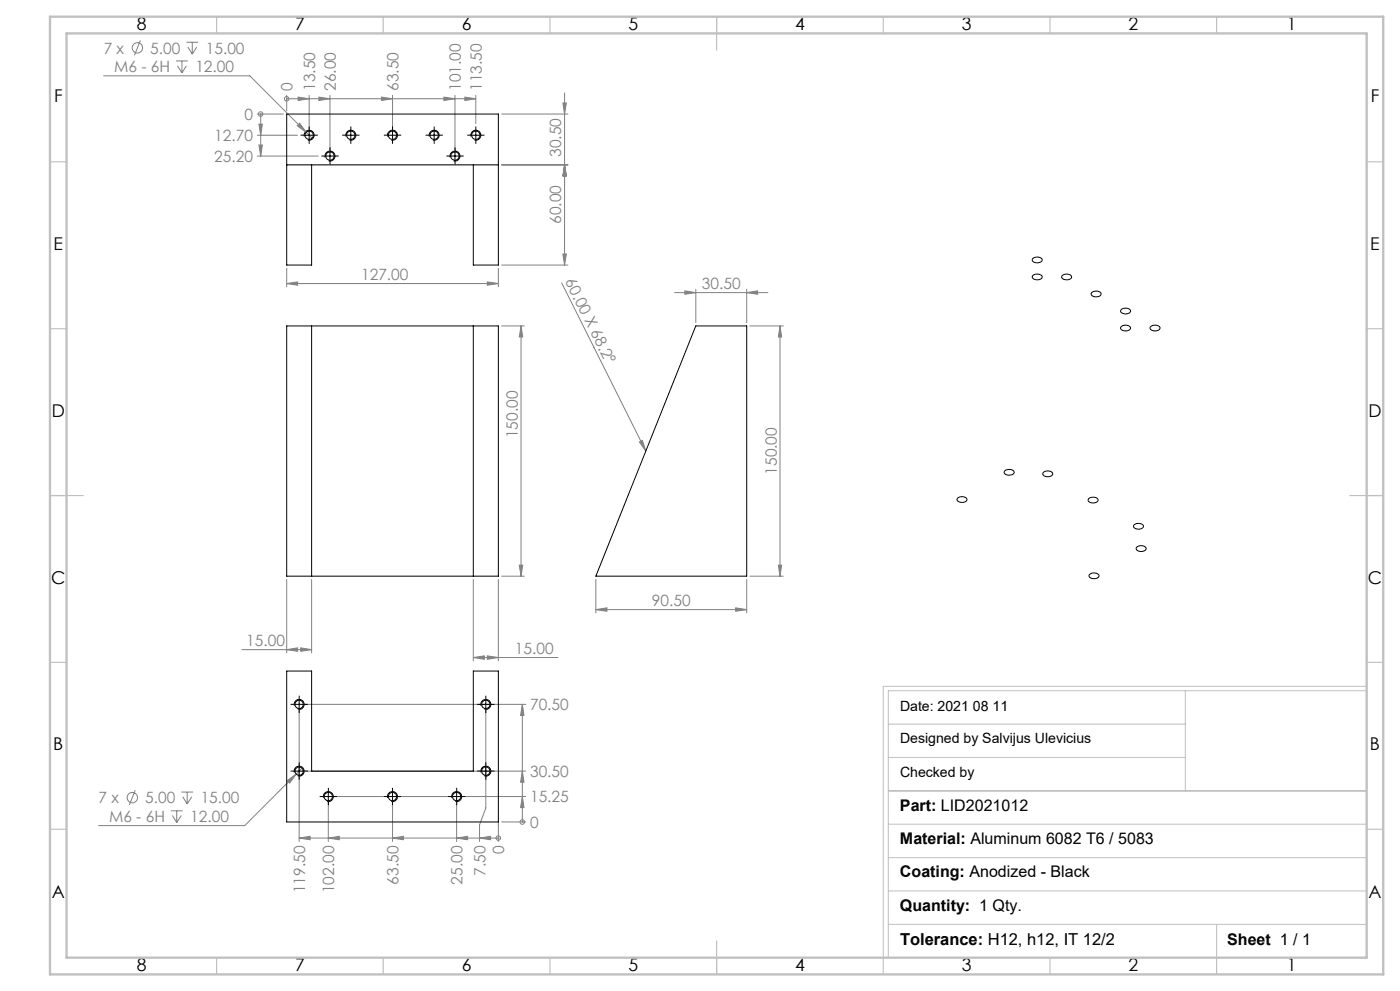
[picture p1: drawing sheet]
<svg xmlns="http://www.w3.org/2000/svg" width="420mm" height="297mm" viewBox="0 0 420 297" stroke-linecap="round" stroke-linejoin="round" font-family="sans-serif">
<g fill="none" stroke="#808080" stroke-width=".3">
<path d="M42.1 12.1l-1.8 4.5M52.8 18.3h3.5M53.2 19.7l1.4 2.1M54.6 18.3v3.5M55.9 12.7h3.6M55.9 19.7l-1.3 2.1M56.4 14.1l1.3 2.1M57.7 12.7v3.5M59 14.1l-1.3 2.1M31.1 22.7h43.8l18.7 18.7M77.2 34.2h7.8M77.7 37.2h1l-.5 3.3z"/>
<path d="M78.2 34.2v12.6M78.2 34.2h.1M86 29.6h.1M86 28.6v4.6M86 29.6h56.7M89.4 29.1l3.3 .5-3.3 .5zM89.9 36.9l2 2.7-2.8-1.9zM92.7 28.6v10.9M95.7 29.1l3.3 .5-3.3 .5zM99 28.6v17.2M114.4 29.1l3.4 .5-3.4 .5zM117.8 28.6v10.9"/>
<path d="M133.2 29.1l3.3 .5-3.3 .5zM136.5 28.6v17.2M139.5 29.1l3.2 .5-3.2 .5zM142.7 28.6v8.4M150.5 34.2h19.9M168.9 30.9h1l-.5 3.3zM169.4 27.8v51.6M77.2 40.5h12.1M77.2 46.8h18.3M77.7 43.5h1l-.5 3.3zM150.5 49.4h19.9M169.4 49.4l.5 3.3h-1z"/>
<path d="M150.5 79.4h19.9M168.9 76.1h1l-.5 3.3zM86 85l3.3-.5v1zM86 80.4v5.6M86 85h63.5M146.2 84.5l3.3 .5-3.3 .5zM149.5 80.4v5.6M150.5 97.7h6.8M156.3 97.7v75M156.3 97.7l.5 3.3h-1zM168.5 84.8l25.2 50.4M202.4 87.7h28"/>
<path d="M205.5 87.2l3.2 .5-3.2 .5zM208.7 86.7v10M224 87.7l3.3-.5v1zM224 86.7v10M225 97.7h10M234 97.7v75M234 97.7l.5 3.3h-1zM191.8 132.5l.9-.5 1 3.2zM86 173.7v22M93.5 173.7v22M142 173.7v24.3M149.5 173.7v24.3"/>
<path d="M150.5 172.7h6.8M155.8 169.4h1l-.5 3.3zM178.8 173.7v10M224 173.7v10M225 172.7h10M233.5 169.4h1l-.5 3.3zM72.6 194.7h20.9M86 194.7l3.3-.5v1zM90.2 194.2l3.3 .5-3.3 .5zM142 197.1l3.3-.5v1zM142 197.1h25.4M146.2 196.6l3.3 .5-3.3 .5z"/>
<path d="M178.8 182.7l3.3-.5v1zM178.8 182.7h45.2M220.7 182.2l3.3 .5-3.3 .5zM89.7 212.1v40.1M90.7 211.1h67M145.7 212.1v30.1l-1.8 5v5M156.7 211.1v35.2M156.7 211.1l.5 3.3h-1zM40.6 236.8l-1.8 4.5M54.4 237.4h3.5M54.8 238.8l1.4 2.1M56.2 237.4v3.5"/>
<path d="M57.5 238.8l-1.3 2.1M86.1 234l2.8-2-2 2.7zM90.6 230.2l-17.2 17.2h-43.8M90.7 231.1h67M98.5 239.7v12.5M99.5 238.7h58.2M117.8 239.7v12.5M137 239.7v12.5M156.7 238.7l.5 3.3h-1zM156.7 231.1l.5 3.3h-1zM51.3 243h3.5M51.7 244.4l1.3 2.2"/>
<path d="M53 243v3.6M54.4 244.4l-1.4 2.2M89.7 251.2l3.3-.6v1.1zM89.7 251.2h59.8M98.5 251.2l3.3-.6v1.1zM117.8 251.2l3.2-.6v1.1zM137 251.2l3.3-.6v1.1zM143.9 251.2l3.3-.6v1.1zM149.5 251.2h.1M149.5 246.3v5.9M150.5 246.3h7.2M156.7 246.3h.1"/>
<circle cx="41.2" cy="14.3" r="1.55"/>
<circle cx="78.2" cy="34.2" r=".69"/>
<circle cx="86" cy="29.6" r=".68"/>
<circle cx="39.7" cy="239.1" r="1.56"/>
<circle cx="149.5" cy="251.2" r=".68"/>
<circle cx="156.7" cy="246.4" r=".68"/>
</g>
<g fill="none" stroke="#000" stroke-width=".3">
<path d="M92.7 39.3v2.5M105.2 39.3v2.5M117.8 39.3v2.5M130.2 39.3v2.5M142.7 39.3v2.5M91.3 40.9a1.5 1.5 0 0 1 1.3-1.9 1.5 1.5 0 0 1 1.6 1.7 1.5 1.5 0 0 1-1.8 1.3M91.5 40.5h2.5M97.5 47.2a1.5 1.5 0 0 1 1.4-1.9 1.5 1.5 0 0 1 1.6 1.6 1.5 1.5 0 0 1-1.9 1.3M97.8 46.8h2.5M99 45.5v2.5M103.8 40.9a1.51 1.51 0 0 1 1.3-1.9 1.51 1.51 0 0 1 1.6 1.7 1.51 1.51 0 0 1-1.9 1.3M104 40.5h2.5"/>
<path d="M116.3 40.9a1.51 1.51 0 0 1 1.3-1.9 1.51 1.51 0 0 1 1.6 1.6 1.51 1.51 0 0 1-1.8 1.4M116.5 40.5h2.5M128.8 40.9a1.5 1.5 0 0 1 1.3-1.9 1.5 1.5 0 0 1 1.6 1.7 1.5 1.5 0 0 1-1.8 1.3M129 40.5h2.5M135 47.2a1.5 1.5 0 0 1 1.4-1.9 1.5 1.5 0 0 1 1.6 1.6 1.5 1.5 0 0 1-1.9 1.3M135.3 46.8h2.4M136.5 45.5v2.5M141.3 40.9a1.5 1.5 0 0 1 1.3-1.9 1.5 1.5 0 0 1 1.6 1.7 1.5 1.5 0 0 1-1.9 1.3M141.5 40.5h2.5M309.9 77.4a1.83 1.83 0 0 1 2.8 .5 1.68 1.68 0 0 1-1.6 .9 1.68 1.68 0 0 1-1.4-1zM309.8 82.6a1.84 1.84 0 0 1 2.9 .4 1.75 1.75 0 0 1-3 0zM318.7 82.6a1.84 1.84 0 0 1 2.8 .4 1.75 1.75 0 0 1-3 0z"/>
<path d="M327.6 87.6a1.79 1.79 0 0 1 2.7 .5 1.68 1.68 0 0 1-1.5 .9 1.68 1.68 0 0 1-1.5-1zM336.3 97.9a1.77 1.77 0 0 1 2.9 .5 1.79 1.79 0 0 1-3-.1zM336.4 92.7a1.8 1.8 0 0 1 2.8 .5 1.73 1.73 0 0 1-3 0zM345.2 97.9a1.84 1.84 0 0 1 2.8 .5 1.75 1.75 0 0 1-3-.1zM287.3 149.3a1.77 1.77 0 0 1 2.8 .5 1.79 1.79 0 0 1-3-.1zM301.4 141.1a1.73 1.73 0 0 1 2.8 .6 1.79 1.79 0 0 1-3-.2zM312.9 141.7a1.74 1.74 0 0 1 2.9 .4 1.79 1.79 0 0 1-3-.1zM326.5 149.5a1.81 1.81 0 0 1 2.9 .4 1.73 1.73 0 0 1-3 0zM340.2 157.3a1.84 1.84 0 0 1 2.8 .5 1.72 1.72 0 0 1-3-.1zM327 172.1a1.83 1.83 0 0 1 2.7 .5 1.75 1.75 0 0 1-3-.1zM341.1 163.9a1.83 1.83 0 0 1 2.8 .5 1.68 1.68 0 0 1-1.6 .9 1.68 1.68 0 0 1-1.4-1zM88.3 211.5a1.49 1.49 0 0 1 1.3-1.9 1.49 1.49 0 0 1 1.6 1.6 1.49 1.49 0 0 1-1.8 1.3"/>
<path d="M88.5 211.1h2.5M89.7 209.9v2.5M144.3 211.5a1.5 1.5 0 0 1 1.3-1.9 1.5 1.5 0 0 1 1.6 1.6 1.5 1.5 0 0 1-1.9 1.3M144.5 211.1h2.5M145.7 209.9v2.5M88.3 231.5a1.49 1.49 0 0 1 1.3-1.9 1.49 1.49 0 0 1 1.6 1.6 1.49 1.49 0 0 1-1.8 1.3M88.5 231.1h2.5M89.7 229.9v2.5M97 239.1a1.49 1.49 0 0 1 1.4-1.9 1.49 1.49 0 0 1 1.6 1.7 1.49 1.49 0 0 1-1.9 1.3M97.2 238.7h2.5M98.5 237.5v2.5M116.3 239.1a1.5 1.5 0 0 1 1.3-1.9 1.5 1.5 0 0 1 1.6 1.6 1.5 1.5 0 0 1-1.8 1.4"/>
<path d="M116.5 238.7h2.5M117.8 237.5v2.5M135.5 239.1a1.5 1.5 0 0 1 1.4-1.9 1.5 1.5 0 0 1 1.6 1.7 1.5 1.5 0 0 1-1.9 1.3M135.7 238.7h2.6M137 237.5v2.5M144.3 231.5a1.5 1.5 0 0 1 1.3-1.9 1.5 1.5 0 0 1 1.6 1.6 1.5 1.5 0 0 1-1.9 1.3M144.5 231.1h2.5M145.7 229.9v2.5"/>
</g>
<path d="M266.5 217h89.1M355.6 207v30M410 205.7h-145v81.5M410 207h-143.5v80M266.5 237h143.5M266.5 227h89.1M266.5 257h143.5M266.5 247h143.5M266.5 277h143.5M266.5 267h143.5M365 277v10" fill="none" stroke="#c0c0c0" stroke-width=".3"/>
<g fill="none" stroke="#c0c0c0" stroke-width=".35">
<path d="M65 5v5M115 5v5M165 5v5M215 5v10M265 5v5M315 5v5M365 5v5M15 48.5h5M410 48.5h5M15 98.5h5M410 98.5h5M15 148.5h10"/>
<path d="M405 148.5h10M15 198.5h5M410 198.5h5M15 248.5h5M410 248.5h5M65 287v5M115 287v5M165 287v5M215 282v10M265 287v5M315 287v5M365 287v5"/>
</g>
<path d="M15 5h400v287h-400zM20 10h390v277h-390z" fill="none" stroke="#c0c0c0" stroke-width=".7"/>
<g fill="none" stroke="#000" stroke-width=".3" stroke-dasharray="15.2 1.3 1.3 1.3">
<path d="M92.8 39.3v-1.3M105.3 39.3v-1.3M117.8 39.3v-1.3M130.3 39.3v-1.3M142.8 39.3v-1.3M91.5 40.5h-1.2M92.8 41.8v1.2M94 40.5h1.3M97.8 46.8h-1.3M99 45.5v-1.2M99 48v1.3M100.3 46.8h1.2"/>
<path d="M104 40.5h-1.2M105.3 41.8v1.2M106.5 40.5h1.3M116.5 40.5h-1.2M117.8 41.8v1.2M119 40.5h1.3M129 40.5h-1.2M130.3 41.8v1.2M131.5 40.5h1.3M135.3 46.8h-1.3M136.5 45.5v-1.2M136.5 48v1.3"/>
<path d="M137.8 46.8h1.2M141.5 40.5h-1.2M142.8 41.8v1.2M144 40.5h1.3M88.5 211.1h-1.2M89.8 209.8v-1.2M89.8 212.3v1.3M91 211.1h1.3M144.5 211.1h-1.2M145.8 209.8v-1.2M145.8 212.3v1.3M147 211.1h1.3"/>
<path d="M88.5 231.1h-1.2M89.8 229.8v-1.2M89.8 232.3v1.3M91 231.1h1.3M97.3 238.7h-1.3M98.5 237.5v-1.3M98.5 240v1.2M99.8 238.7h1.2M116.5 238.7h-1.2M117.8 237.5v-1.3M117.8 240v1.2M119 238.7h1.3"/>
<path d="M135.8 238.7h-1.3M137 237.5v-1.3M137 240v1.2M138.3 238.7h1.2M144.5 231.1h-1.2M145.8 229.8v-1.2M145.8 232.3v1.3M147 231.1h1.3"/>
</g>
<g fill="#808080">
<path d="M191.8 132.5l.9-.5 1 3.2z"/>
<path d="M77.7 37.2h1l-.5 3.3zM77.7 43.5h1l-.5 3.3zM156.7 238.7l.5 3.3h-1zM156.7 231.1l.5 3.3h-1zM156.7 211.1l.5 3.3h-1z"/>
<path d="M89.4 29.1l3.3 .5-3.3 .5zM95.7 29.1l3.3 .5-3.3 .5zM114.4 29.1l3.4 .5-3.4 .5zM133.2 29.1l3.3 .5-3.3 .5zM139.5 29.1l3.2 .5-3.2 .5zM137 251.2l3.3-.6v1.1zM117.8 251.2l3.2-.6v1.1zM98.5 251.2l3.3-.6v1.1zM89.7 251.2l3.3-.6v1.1zM143.9 251.2l3.3-.6v1.1z"/>
<path d="M86 194.7l3.3-.5v1zM90.2 194.2l3.3 .5-3.3 .5zM142 197.1l3.3-.5v1zM146.2 196.6l3.3 .5-3.3 .5zM89.9 36.9l-.8 .8 2.8 1.9zM86 85l3.3-.5v1zM146.2 84.5l3.3 .5-3.3 .5zM86.1 234l.8 .7 2-2.7zM178.8 182.7l3.3-.5v1zM220.7 182.2l3.3 .5-3.3 .5zM205.5 87.2l3.2 .5-3.2 .5zM224 87.7l3.3-.5v1z"/>
<path d="M169.4 49.4l.5 3.3h-1zM168.9 30.9h1l-.5 3.3zM168.9 76.1h1l-.5 3.3zM169.4 49.4l.5 3.3h-1z"/>
<path d="M156.3 97.7l.5 3.3h-1zM155.8 169.4h1l-.5 3.3zM234 97.7l.5 3.3h-1zM233.5 169.4h1l-.5 3.3z"/>
</g>
<g fill="none" stroke="#000" stroke-width=".3">
<path d="M86 49.4h63.5M93.5 49.4v30h-7.5v-45.2h63.5v45.2h-7.5v-30M86 97.7h63.5v75h-63.5zM93.5 97.7v75M142 97.7v75M208.7 97.7h15.3v75h-45.2zM86 201.1h7.5v30h48.5v-30h7.5v45.2h-63.5z"/>
<circle cx="92.7" cy="40.5" r="1.24"/>
<circle cx="99" cy="46.8" r="1.26"/>
<circle cx="105.2" cy="40.5" r="1.24"/>
<circle cx="117.7" cy="40.5" r="1.25"/>
<circle cx="130.2" cy="40.5" r="1.24"/>
<circle cx="136.5" cy="46.8" r="1.26"/>
<circle cx="142.7" cy="40.5" r="1.24"/>
<circle cx="89.8" cy="211.1" r="1.25"/>
<circle cx="145.7" cy="211.1" r="1.25"/>
<circle cx="89.8" cy="231.1" r="1.25"/>
<circle cx="98.5" cy="238.7" r="1.25"/>
<circle cx="117.8" cy="238.7" r="1.26"/>
<circle cx="137" cy="238.7" r="1.25"/>
<circle cx="145.7" cy="231.1" r="1.25"/>
</g>
<g font-size="5.3">
<text x="41" y="8.9">8</text>
<text x="88.5" y="8.9">7</text>
<text x="138.5" y="8.9">6</text>
<text x="188.5" y="8.9">5</text>
<text x="238.5" y="8.9">4</text>
<text x="288.5" y="8.9">3</text>
<text x="338.5" y="8.9">2</text>
<text x="386" y="8.9">1</text>
<text x="16.2" y="30.7">F</text>
<text x="411.2" y="30.7">F</text>
<text x="16.1" y="74.9">E</text>
<text x="411.1" y="74.9">E</text>
<text x="15.5" y="124.9">D</text>
<text x="410.5" y="124.9">D</text>
<text x="15.4" y="174.9">C</text>
<text x="410.4" y="174.9">C</text>
<text x="16" y="224.9">B</text>
<text x="411" y="224.9">B</text>
<text x="15.5" y="269.2">A</text>
<text x="410.5" y="269.2">A</text>
<text x="41" y="290.9">8</text>
<text x="88.5" y="290.9">7</text>
<text x="138.5" y="290.9">6</text>
<text x="188.5" y="290.9">5</text>
<text x="238.5" y="290.9">4</text>
<text x="288.5" y="290.9">3</text>
<text x="338.5" y="290.9">2</text>
<text x="386" y="290.9">1</text>
</g>
<text font-size="4.9" x="270" y="283.3">Tolerance: H12, h12, IT 12/2</text>
<g font-size="4.8">
<text x="270" y="242.9">Part: LID2021012</text>
<text x="270" y="252.9">Material: Aluminum 6082 T6 / 5083</text>
<text x="270" y="262.9">Coating: Anodized - Black</text>
<text x="270" y="272.9">Quantity: 1 Qty.</text>
<text x="368.2" y="283.3">Sheet 1 / 1</text>
</g>
<g font-size="4.7" fill="#808080">
<text x="31.1" y="16">7 x</text>
<text x="45.1" y="16">5.00</text>
<text x="61.7" y="16">15.00</text>
<text x="34.2" y="21.6">M6 - 6H</text>
<text x="58.6" y="21.6">12.00</text>
<text x="87.8" y="27.3" transform="rotate(-90 87.8 27.3)">0</text>
<text x="94.5" y="27.3" transform="rotate(-90 94.5 27.3)">13.50</text>
<text x="100.8" y="27.3" transform="rotate(-90 100.8 27.3)">26.00</text>
<text x="119.5" y="27.3" transform="rotate(-90 119.5 27.3)">63.50</text>
<text x="138.3" y="27.3" transform="rotate(-90 138.3 27.3)">101.00</text>
<text x="144.5" y="27.3" transform="rotate(-90 144.5 27.3)">113.50</text>
<text x="73.3" y="35.9">0</text>
<text x="64.3" y="42.3">12.70</text>
<text x="168.4" y="47" transform="rotate(-90 168.4 47)">30.50</text>
<text x="64.3" y="48.5">25.20</text>
<text x="168.4" y="67.1" transform="rotate(-90 168.4 67.1)">60.00</text>
<text x="108.3" y="84">127.00</text>
<text x="169.4" y="84.3" transform="rotate(63 169.4 84.3)">60.00 X 68.2°</text>
<text x="210.6" y="86.7">30.50</text>
<text x="155.3" y="131.3" transform="rotate(-90 155.3 131.3)">150.00</text>
<text x="233" y="142.3" transform="rotate(-90 233 142.3)">150.00</text>
<text x="195.6" y="181.7">90.50</text>
<text x="73.9" y="193.7">15.00</text>
<text x="154.5" y="196">15.00</text>
<text x="159" y="212.9">70.50</text>
<text x="159" y="232.9">30.50</text>
<text x="29.6" y="240.7">7 x</text>
<text x="43.6" y="240.7">5.00</text>
<text x="60.2" y="240.7">15.00</text>
<text x="159" y="240.5">15.25</text>
<text x="32.7" y="246.4">M6 - 6H</text>
<text x="57.1" y="246.4">12.00</text>
<text x="159" y="248.1">0</text>
<text x="151.3" y="256" transform="rotate(-90 151.3 256)">0</text>
<text x="145.7" y="262.5" transform="rotate(-90 145.7 262.5)">7.50</text>
<text x="91.5" y="267.7" transform="rotate(-90 91.5 267.7)">119.50</text>
<text x="100.3" y="267.7" transform="rotate(-90 100.3 267.7)">102.00</text>
<text x="119.5" y="265.1" transform="rotate(-90 119.5 265.1)">63.50</text>
<text x="138.8" y="265.1" transform="rotate(-90 138.8 265.1)">25.00</text>
</g>
<g font-size="4.2">
<text x="270" y="213.1">Date: 2021 08 11</text>
<text x="270" y="222.7">Designed by Salvijus Ulevicius</text>
<text x="270" y="232.8">Checked by</text>
</g>
</svg>
